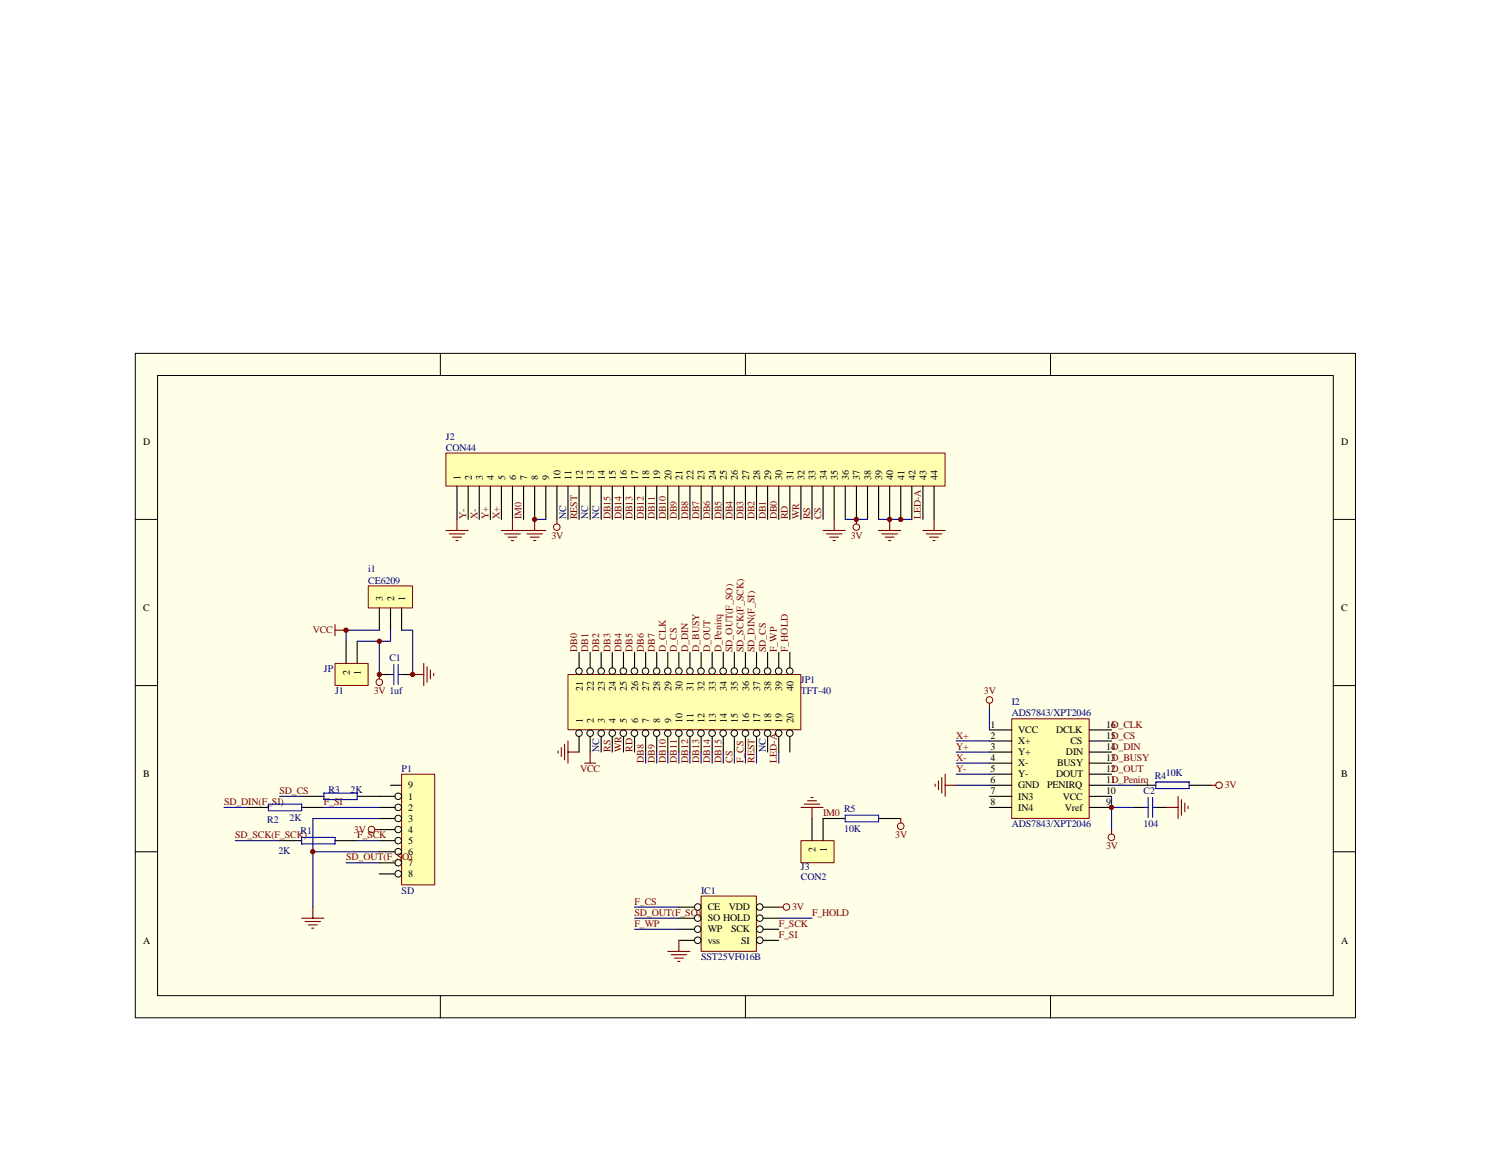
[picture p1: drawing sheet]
<svg xmlns="http://www.w3.org/2000/svg" width="279mm" height="216mm" viewBox="0 0 279 216" stroke-linecap="round" stroke-linejoin="round" font-family="sans-serif">
<path d="M25.3 66.2h228.5v124.4h-228.5z" fill="#ffffe8"/>
<g fill="none" stroke="#000" stroke-width=".19">
<path d="M25.3 66.2h228.5v124.4h-228.5zM29.5 70.3h220.2v116.1h-220.2zM82.5 66.2v4.1M139.6 66.2v4.1M196.7 66.2v4.1M25.3 97.3h4.2M249.7 97.3h4.2M25.3 128.4h4.2M249.7 128.4h4.2M25.3 159.5h4.2M249.7 159.5h4.2M82.5 186.5v4.1"/>
<path d="M139.6 186.5v4.1M196.7 186.5v4.1"/>
</g>
<circle cx="160.4" cy="98.7" r=".61" fill="none" stroke="#800000" stroke-width=".19"/>
<g fill="none" stroke="#800000" stroke-width=".21">
<path d="M160.4 97.3v.8M164.5 99.3h4.2M165.1 100h3M166.6 97.3v2M165.8 100.6h1.6M166.4 101.2h.4M105.1 140v1.6M105.7 139.4v2.9M106.4 138.7v4.2M104.5 140.6v.4M106.4 140.8h2M109.5 142.9h2"/>
<path d="M110.5 140.8v2.1"/>
</g>
<path d="M189.5 134.6h14.5v18.6h-14.5z" fill="#ffffb0"/>
<g fill="none" stroke="#800000" stroke-width=".19">
<path d="M189.5 134.6h14.5v18.6h-14.5z"/>
<circle cx="185.3" cy="131.1" r=".62"/>
<circle cx="208.1" cy="156.8" r=".62"/>
<circle cx="228.3" cy="147" r=".61"/>
</g>
<g fill="none" stroke="#000" stroke-width=".21">
<path d="M185.3 136.7h4.2M185.3 138.7h4.2M204 136.7h4.2M204 138.7h4.2M185.3 140.8h4.2M185.3 142.9h4.2M185.3 145h4.2M185.3 147h4.2M185.3 149.1h4.2M185.3 151.2h4.2M204 140.8h4.2M204 142.9h4.2"/>
<path d="M204 145h4.2M204 147h4.2M204 149.1h4.2M204 151.2h4.2M212.3 147h4.2M212.3 151.2h2.1M216.5 151.2h2M222.7 147h4.1"/>
</g>
<g fill="none" stroke="#800000" stroke-width=".21">
<path d="M185.3 131.7v.8M175.1 146.8v.5M175.7 146.2v1.7M176.4 145.6v2.9M177 145v4.1M177 147h2.1M208.2 155.3v.9M218.5 151.2h2.1M220.6 149.1v4.2M221.2 149.7v3M221.9 150.4v1.6M222.5 151v.4"/>
<path d="M226.8 147h.9"/>
</g>
<path d="M179.1 138.7h6.2M185.3 132.5v4.2M179.1 147h6.2M179.1 140.8h6.2M179.1 142.9h6.2M179.1 145h6.2M208.2 149.1v6.2M208.2 147h4.1M208.2 151.2h4.1" fill="none" stroke="#000080" stroke-width=".21"/>
<path d="M214.4 151.2h.6M215 149.3v3.8M215.8 151.2h.7M215.8 149.3v3.8M216.5 146.4h6.2v1.3h-6.2z" fill="none" stroke="#00f" stroke-width=".21"/>
<path d="M69 109.7h8.3v4.1h-8.3z" fill="#ffffb0"/>
<g fill="none" stroke="#800000" stroke-width=".19">
<path d="M69 109.7h8.3v4.1h-8.3z"/>
<circle cx="71" cy="127.7" r=".62"/>
</g>
<path d="M71 113.9v4.1M73.1 113.9v4.1M75.2 113.9v4.1M71 126.3h2.1M75.2 126.3h2.1" fill="none" stroke="#000" stroke-width=".21"/>
<path d="M71 126.3v.8M77.3 126.3h2.1M79.4 124.2v4.2M80 124.9v2.9M80.6 125.5v1.6M81.2 126.1v.4" fill="none" stroke="#800000" stroke-width=".21"/>
<path d="M73.1 126.3h.6M73.7 124.4v3.8M74.6 126.3h.6M74.6 124.4v3.8" fill="none" stroke="#00f" stroke-width=".21"/>
<path d="M75.2 118h2.1v8.3" fill="none" stroke="#000080" stroke-width=".21"/>
<path d="M75.2 145h6.2v20.7h-6.2z" fill="#ffffb0"/>
<g fill="none" stroke="#800000" stroke-width=".19">
<path d="M75.2 145h6.2v20.7h-6.2z"/>
<circle cx="69.6" cy="155.3" r=".61"/>
</g>
<g fill="none" stroke="#000" stroke-width=".19">
<circle cx="74.6" cy="149.1" r=".61"/>
<circle cx="74.6" cy="159.5" r=".61"/>
<circle cx="74.6" cy="151.2" r=".61"/>
<circle cx="74.6" cy="153.3" r=".61"/>
<circle cx="74.6" cy="155.3" r=".61"/>
<circle cx="74.6" cy="157.4" r=".61"/>
<circle cx="74.6" cy="163.6" r=".62"/>
<circle cx="74.6" cy="161.6" r=".61"/>
</g>
<path d="M71 149.1h3M71 151.2h3M71 153.3h3M71 155.3h3M71 157.4h3M71 159.5h3M73.1 147h2.1M71 161.6h3M71 163.6h3" fill="none" stroke="#000" stroke-width=".21"/>
<path d="M62.7 117v2M62.7 118h2.1M70.2 155.3h.8M56.5 171.9h4.2M57.1 172.6h2.9M57.7 173.2h1.7M58.4 173.8h.4M58.6 169.9v2" fill="none" stroke="#800000" stroke-width=".21"/>
<path d="M62.8 124.2h6.1v4.2h-6.1z" fill="#ffffb0"/>
<path d="M62.7 124.2h6.2v4.2h-6.2z" fill="none" stroke="#800000" stroke-width=".19"/>
<path d="M64.8 120.1v4.1M66.9 120.1v4.1M46.1 151.2h4.2M52.3 157.4h4.2M56.5 149.1h4.2M56.5 151.2h4.2M62.7 157.4h4.2M66.9 149.1h4.1" fill="none" stroke="#000" stroke-width=".21"/>
<g fill="none" stroke="#000080" stroke-width=".21">
<path d="M71 118h-6.2v2.1M73.1 118v2.1h-6.2M71 120.1v6.2M42 151.2h4.1M44 157.4h8.3M52.3 149.1h4.2M58.6 159.5h12.4M60.7 151.2h10.3M66.9 157.4h4.1M71 153.3h-12.4v16.6M120.9 140.8v2.1M123 140.8v2.1"/>
<path d="M125.1 140.8v2.1M127.1 140.8v2.1M129.2 140.8v2.1M131.3 140.8v2.1M133.4 140.8v2.1M135.4 140.8v2.1M137.5 140.8v2.1M139.6 140.8v2.1M64.8 161.6h6.2"/>
</g>
<path d="M50.3 150.6h6.2v1.2h-6.2zM56.5 156.8h6.2v1.2h-6.2zM60.7 148.5h6.2v1.2h-6.2z" fill="none" stroke="#00f" stroke-width=".21"/>
<path d="M131.3 167.8h10.3v10.3h-10.3z" fill="#ffffb0"/>
<g fill="none" stroke="#800000" stroke-width=".19">
<path d="M131.3 167.8h10.3v10.3h-10.3z"/>
<circle cx="147.3" cy="169.8" r=".62"/>
</g>
<g fill="none" stroke="#000" stroke-width=".19">
<circle cx="130.7" cy="174" r=".62"/>
<circle cx="130.7" cy="171.9" r=".62"/>
<circle cx="130.7" cy="176.1" r=".62"/>
<circle cx="130.7" cy="169.8" r=".62"/>
<circle cx="142.3" cy="174" r=".62"/>
<circle cx="142.3" cy="171.9" r=".62"/>
<circle cx="142.3" cy="176.1" r=".62"/>
<circle cx="142.3" cy="169.8" r=".62"/>
</g>
<path d="M127.1 169.9h2.9M127.1 171.9h2.9M127.1 174h2.9M127.1 176.1h2.9M142.9 169.9h2.9M142.9 171.9h2.9M142.9 174h2.9M142.9 176.1h2.9" fill="none" stroke="#000" stroke-width=".21"/>
<path d="M125.1 178.2h4.1M125.7 178.8h2.9M126.3 179.4h1.7M127.1 176.1v2.1M145.8 169.9h.9M126.9 180h.4" fill="none" stroke="#800000" stroke-width=".21"/>
<path d="M118.8 169.9h8.3M118.8 171.9h8.3M118.8 174h8.3M145.8 171.9h6.3" fill="none" stroke="#000080" stroke-width=".21"/>
<path d="M106.4 126.3h43.6v10.4h-43.6z" fill="#ffffb0"/>
<path d="M106.4 126.3h43.6v10.4h-43.6z" fill="none" stroke="#800000" stroke-width=".19"/>
<g fill="none" stroke="#000" stroke-width=".19">
<circle cx="108.4" cy="137.3" r=".61"/>
<circle cx="108.4" cy="125.7" r=".61"/>
<circle cx="110.5" cy="137.3" r=".62"/>
<circle cx="110.5" cy="125.7" r=".62"/>
<circle cx="112.6" cy="137.3" r=".62"/>
<circle cx="112.6" cy="125.7" r=".62"/>
<circle cx="114.7" cy="125.7" r=".62"/>
<circle cx="114.7" cy="137.3" r=".62"/>
<circle cx="116.7" cy="125.7" r=".62"/>
<circle cx="116.7" cy="137.3" r=".62"/>
<circle cx="118.8" cy="125.7" r=".62"/>
<circle cx="118.8" cy="137.3" r=".62"/>
<circle cx="120.9" cy="137.3" r=".62"/>
<circle cx="120.9" cy="125.7" r=".62"/>
<circle cx="123" cy="125.7" r=".61"/>
<circle cx="123" cy="137.3" r=".61"/>
<circle cx="125" cy="125.7" r=".62"/>
<circle cx="125" cy="137.3" r=".62"/>
<circle cx="127.1" cy="125.7" r=".62"/>
<circle cx="127.1" cy="137.3" r=".62"/>
<circle cx="129.2" cy="125.7" r=".62"/>
<circle cx="129.2" cy="137.3" r=".62"/>
<circle cx="131.3" cy="137.3" r=".62"/>
<circle cx="131.3" cy="125.7" r=".62"/>
<circle cx="133.3" cy="125.7" r=".62"/>
<circle cx="133.3" cy="137.3" r=".62"/>
<circle cx="135.4" cy="137.3" r=".62"/>
<circle cx="135.4" cy="125.7" r=".62"/>
<circle cx="137.5" cy="137.3" r=".61"/>
<circle cx="137.5" cy="125.7" r=".61"/>
<circle cx="139.6" cy="137.3" r=".62"/>
<circle cx="139.6" cy="125.7" r=".62"/>
<circle cx="141.7" cy="137.3" r=".62"/>
<circle cx="141.7" cy="125.7" r=".62"/>
<circle cx="143.7" cy="137.3" r=".62"/>
<circle cx="143.7" cy="125.7" r=".62"/>
<circle cx="145.8" cy="137.3" r=".62"/>
<circle cx="145.8" cy="125.7" r=".62"/>
<circle cx="147.9" cy="137.3" r=".62"/>
<circle cx="147.9" cy="125.7" r=".62"/>
</g>
<g fill="none" stroke="#000" stroke-width=".21">
<path d="M108.4 122.2v2.9M108.4 137.9v2.9M110.5 122.2v2.9M110.5 137.9v2.9M112.6 122.2v2.9M112.6 137.9v2.9M114.7 122.2v2.9M114.7 137.9v2.9M116.8 122.2v2.9M116.8 137.9v2.9M118.8 122.2v2.9M118.8 137.9v2.9"/>
<path d="M120.9 122.2v2.9M120.9 137.9v2.9M123 122.2v2.9M123 137.9v2.9M125.1 122.2v2.9M125.1 137.9v2.9M127.1 122.2v2.9M127.1 137.9v2.9M129.2 122.2v2.9M129.2 137.9v2.9M131.3 122.2v2.9M131.3 137.9v2.9"/>
<path d="M133.4 122.2v2.9M133.4 137.9v2.9M135.4 122.2v2.9M135.4 137.9v2.9M137.5 122.2v2.9M137.5 137.9v2.9M139.6 122.2v2.9M139.6 137.9v2.9M141.7 122.2v2.9M141.7 137.9v2.9M143.7 122.2v2.9M143.7 137.9v2.9"/>
<path d="M145.8 122.2v2.9M145.8 137.9v2.9M147.9 122.2v2.9M147.9 137.9v2.9"/>
</g>
<path d="M141.7 140.8v2.1M145.8 140.8v2.1" fill="none" stroke="#000080" stroke-width=".21"/>
<g fill="#800000" stroke="#800000" stroke-width=".19">
<circle cx="208.1" cy="151.2" r=".41"/>
<circle cx="58.6" cy="159.5" r=".41"/>
<circle cx="71" cy="126.3" r=".4"/>
<circle cx="77.3" cy="126.3" r=".41"/>
<circle cx="64.8" cy="118" r=".41"/>
<circle cx="71" cy="120.1" r=".4"/>
</g>
<path d="M83.5 84.9h93.5v6.1h-93.5z" fill="#ffffb0"/>
<g fill="none" stroke="#800000" stroke-width=".19">
<path d="M83.5 84.8h93.5v6.2h-93.5z"/>
<circle cx="168.7" cy="154.7" r=".62"/>
</g>
<g fill="none" stroke="#000" stroke-width=".21">
<path d="M85.6 91v6.3M87.7 91v6.3M89.7 91v6.3M91.8 91v6.3M93.9 91v6.3M96 91v6.3M98 91v6.3M100.1 91v6.3M102.2 91v6.3M104.3 91v6.3M106.4 91v6.3M108.4 91v6.3"/>
<path d="M110.5 91v6.3M112.6 91v6.3M114.7 91v6.3M116.8 91v6.3M118.8 91v6.3M120.9 91v6.3M123 91v6.3M125.1 91v6.3M127.1 91v6.3M129.2 91v6.3M131.3 91v6.3M133.4 91v6.3"/>
<path d="M135.4 91v6.3M137.5 91v6.3M139.6 91v6.3M141.7 91v6.3M143.7 91v6.3M145.8 91v6.3M147.9 91v6.3M150 91v6.3M152.1 91v6.3M154.1 91v6.3M156.2 91v6.3M158.3 91v6.3"/>
<path d="M160.4 91v6.3M162.5 91v6.3M164.5 91v6.3M166.6 91v6.3M168.7 91v6.3M170.8 91v6.3M172.8 91v6.3M174.9 91v6.3M154.1 153.3h4.2M164.5 153.3h4.2"/>
</g>
<g fill="none" stroke="#800000" stroke-width=".21">
<path d="M83.5 99.3h4.2M84.1 100h2.9M85.6 97.3v2M93.9 99.3h8.3M94.5 100h2.9M96 97.3v2M98.7 100h2.9M100.1 97.3v2M154.1 99.3h4.2M154.8 100h2.9M156.2 97.3v2M172.8 99.3h4.2"/>
<path d="M173.5 100h2.9M174.9 97.3v2M84.8 100.6h1.6M85.4 101.2h.4M95.1 100.6h1.7M95.8 101.2h.4M99.3 100.6h1.7M99.9 101.2h.4M155.4 100.6h1.6M156 101.2h.4M174.1 100.6h1.6M174.7 101.2h.4"/>
<path d="M168.7 153.3v.8"/>
</g>
<path d="M158.3 97.3h4.2M164.5 97.3h6.3" fill="none" stroke="#000080" stroke-width=".21"/>
<path d="M158.3 152.7h6.2v1.2h-6.2z" fill="none" stroke="#00f" stroke-width=".21"/>
<path d="M150 157.4h6.2v4.1h-6.2z" fill="#ffffb0"/>
<g fill="none" stroke="#800000" stroke-width=".19">
<path d="M150 157.4h6.2v4.1h-6.2z"/>
<circle cx="104.3" cy="98.7" r=".61"/>
</g>
<path d="M152.1 153.3v4.1M154.1 153.3v4.1" fill="none" stroke="#000" stroke-width=".21"/>
<path d="M104.3 97.3v.8M150 151.2h4.1M150.6 150.6h2.9M151.2 149.9h1.7M151.8 149.3h.5M152.1 151.2v2.1" fill="none" stroke="#800000" stroke-width=".21"/>
<path d="M100.1 97.3h2.1" fill="none" stroke="#000080" stroke-width=".21"/>
<g fill="#800000" stroke="#800000" stroke-width=".19">
<circle cx="100.1" cy="97.3" r=".4"/>
<circle cx="160.4" cy="97.3" r=".4"/>
<circle cx="166.6" cy="97.3" r=".41"/>
<circle cx="168.7" cy="97.3" r=".41"/>
</g>
<g font-size="1.9">
<text x="26.8" y="83.4">D</text>
<text x="251.1" y="83.4">D</text>
<text x="86.3" y="89.8" transform="rotate(-90 86.3 89.8)">1</text>
<text x="88.3" y="89.8" transform="rotate(-90 88.3 89.8)">2</text>
<text x="90.4" y="89.8" transform="rotate(-90 90.4 89.8)">3</text>
<text x="92.5" y="89.8" transform="rotate(-90 92.5 89.8)">4</text>
<text x="94.6" y="89.8" transform="rotate(-90 94.6 89.8)">5</text>
<text x="96.6" y="89.8" transform="rotate(-90 96.6 89.8)">6</text>
<text x="98.7" y="89.8" transform="rotate(-90 98.7 89.8)">7</text>
<text x="100.8" y="89.8" transform="rotate(-90 100.8 89.8)">8</text>
<text x="102.9" y="89.8" transform="rotate(-90 102.9 89.8)">9</text>
<text x="105" y="89.8" transform="rotate(-90 105 89.8)">10</text>
<text x="107" y="89.8" transform="rotate(-90 107 89.8)">11</text>
<text x="109.1" y="89.8" transform="rotate(-90 109.1 89.8)">12</text>
<text x="111.2" y="89.8" transform="rotate(-90 111.2 89.8)">13</text>
<text x="113.3" y="89.8" transform="rotate(-90 113.3 89.8)">14</text>
<text x="115.3" y="89.8" transform="rotate(-90 115.3 89.8)">15</text>
<text x="117.4" y="89.8" transform="rotate(-90 117.4 89.8)">16</text>
<text x="119.5" y="89.8" transform="rotate(-90 119.5 89.8)">17</text>
<text x="121.6" y="89.8" transform="rotate(-90 121.6 89.8)">18</text>
<text x="123.7" y="89.8" transform="rotate(-90 123.7 89.8)">19</text>
<text x="125.7" y="89.8" transform="rotate(-90 125.7 89.8)">20</text>
<text x="127.8" y="89.8" transform="rotate(-90 127.8 89.8)">21</text>
<text x="129.9" y="89.8" transform="rotate(-90 129.9 89.8)">22</text>
<text x="132" y="89.8" transform="rotate(-90 132 89.8)">23</text>
<text x="134" y="89.8" transform="rotate(-90 134 89.8)">24</text>
<text x="136.1" y="89.8" transform="rotate(-90 136.1 89.8)">25</text>
<text x="138.2" y="89.8" transform="rotate(-90 138.2 89.8)">26</text>
<text x="140.3" y="89.8" transform="rotate(-90 140.3 89.8)">27</text>
<text x="142.3" y="89.8" transform="rotate(-90 142.3 89.8)">28</text>
<text x="144.4" y="89.8" transform="rotate(-90 144.4 89.8)">29</text>
<text x="146.5" y="89.8" transform="rotate(-90 146.5 89.8)">30</text>
<text x="148.6" y="89.8" transform="rotate(-90 148.6 89.8)">31</text>
<text x="150.7" y="89.8" transform="rotate(-90 150.7 89.8)">32</text>
<text x="152.7" y="89.8" transform="rotate(-90 152.7 89.8)">33</text>
<text x="154.8" y="89.8" transform="rotate(-90 154.8 89.8)">34</text>
<text x="156.9" y="89.8" transform="rotate(-90 156.9 89.8)">35</text>
<text x="159" y="89.8" transform="rotate(-90 159 89.8)">36</text>
<text x="161" y="89.8" transform="rotate(-90 161 89.8)">37</text>
<text x="163.1" y="89.8" transform="rotate(-90 163.1 89.8)">38</text>
<text x="165.2" y="89.8" transform="rotate(-90 165.2 89.8)">39</text>
<text x="167.3" y="89.8" transform="rotate(-90 167.3 89.8)">40</text>
<text x="169.4" y="89.8" transform="rotate(-90 169.4 89.8)">41</text>
<text x="171.4" y="89.8" transform="rotate(-90 171.4 89.8)">42</text>
<text x="173.5" y="89.8" transform="rotate(-90 173.5 89.8)">43</text>
<text x="175.6" y="89.8" transform="rotate(-90 175.6 89.8)">44</text>
<text x="71.7" y="112.6" transform="rotate(-90 71.7 112.6)">3</text>
<text x="73.8" y="112.6" transform="rotate(-90 73.8 112.6)">2</text>
<text x="75.9" y="112.6" transform="rotate(-90 75.9 112.6)">1</text>
<text x="26.8" y="114.4">C</text>
<text x="251.1" y="114.4">C</text>
<text x="65.5" y="126.3" transform="rotate(-90 65.5 126.3)">2</text>
<text x="67.6" y="126.3" transform="rotate(-90 67.6 126.3)">1</text>
<text x="109.1" y="129.4" transform="rotate(-90 109.1 129.4)">21</text>
<text x="111.2" y="129.4" transform="rotate(-90 111.2 129.4)">22</text>
<text x="113.3" y="129.4" transform="rotate(-90 113.3 129.4)">23</text>
<text x="115.3" y="129.4" transform="rotate(-90 115.3 129.4)">24</text>
<text x="117.4" y="129.4" transform="rotate(-90 117.4 129.4)">25</text>
<text x="119.5" y="129.4" transform="rotate(-90 119.5 129.4)">26</text>
<text x="121.6" y="129.4" transform="rotate(-90 121.6 129.4)">27</text>
<text x="123.7" y="129.4" transform="rotate(-90 123.7 129.4)">28</text>
<text x="125.7" y="129.4" transform="rotate(-90 125.7 129.4)">29</text>
<text x="127.8" y="129.4" transform="rotate(-90 127.8 129.4)">30</text>
<text x="129.9" y="129.4" transform="rotate(-90 129.9 129.4)">31</text>
<text x="132" y="129.4" transform="rotate(-90 132 129.4)">32</text>
<text x="134" y="129.4" transform="rotate(-90 134 129.4)">33</text>
<text x="136.1" y="129.4" transform="rotate(-90 136.1 129.4)">34</text>
<text x="138.2" y="129.4" transform="rotate(-90 138.2 129.4)">35</text>
<text x="140.3" y="129.4" transform="rotate(-90 140.3 129.4)">36</text>
<text x="142.3" y="129.4" transform="rotate(-90 142.3 129.4)">37</text>
<text x="144.4" y="129.4" transform="rotate(-90 144.4 129.4)">38</text>
<text x="146.5" y="129.4" transform="rotate(-90 146.5 129.4)">39</text>
<text x="148.6" y="129.4" transform="rotate(-90 148.6 129.4)">40</text>
<text x="109.1" y="135.4" transform="rotate(-90 109.1 135.4)">1</text>
<text x="111.2" y="135.4" transform="rotate(-90 111.2 135.4)">2</text>
<text x="113.3" y="135.4" transform="rotate(-90 113.3 135.4)">3</text>
<text x="115.3" y="135.4" transform="rotate(-90 115.3 135.4)">4</text>
<text x="117.4" y="135.4" transform="rotate(-90 117.4 135.4)">5</text>
<text x="119.5" y="135.4" transform="rotate(-90 119.5 135.4)">6</text>
<text x="121.6" y="135.4" transform="rotate(-90 121.6 135.4)">7</text>
<text x="123.7" y="135.4" transform="rotate(-90 123.7 135.4)">8</text>
<text x="125.7" y="135.4" transform="rotate(-90 125.7 135.4)">9</text>
<text x="127.8" y="135.4" transform="rotate(-90 127.8 135.4)">10</text>
<text x="129.9" y="135.4" transform="rotate(-90 129.9 135.4)">11</text>
<text x="132" y="135.4" transform="rotate(-90 132 135.4)">12</text>
<text x="134" y="135.4" transform="rotate(-90 134 135.4)">13</text>
<text x="136.1" y="135.4" transform="rotate(-90 136.1 135.4)">14</text>
<text x="138.2" y="135.4" transform="rotate(-90 138.2 135.4)">15</text>
<text x="140.3" y="135.4" transform="rotate(-90 140.3 135.4)">16</text>
<text x="142.3" y="135.4" transform="rotate(-90 142.3 135.4)">17</text>
<text x="144.4" y="135.4" transform="rotate(-90 144.4 135.4)">18</text>
<text x="146.5" y="135.4" transform="rotate(-90 146.5 135.4)">19</text>
<text x="148.6" y="135.4" transform="rotate(-90 148.6 135.4)">20</text>
<text x="185.5" y="136.2">1</text>
<text x="190.7" y="137.3">VCC</text>
<text x="197.8" y="137.3">DCLK</text>
<text x="207.1" y="136.2">16D_CLK</text>
<text x="185.5" y="138.3">2</text>
<text x="185.5" y="140.4">3</text>
<text x="185.5" y="142.5">4</text>
<text x="190.7" y="139.3">X+</text>
<text x="190.7" y="141.4">Y+</text>
<text x="190.7" y="143.5">X-</text>
<text x="198" y="143.5">BUSY</text>
<text x="199.6" y="141.4">DIN</text>
<text x="200.5" y="139.3">CS</text>
<text x="207.1" y="138.3">15D_CS</text>
<text x="207.1" y="140.4">14D_DIN</text>
<text x="207.1" y="142.5">13D_BUSY</text>
<text x="26.8" y="145.6">B</text>
<text x="76.5" y="149.7">1</text>
<text x="76.5" y="147.6">9</text>
<text x="185.5" y="144.5">5</text>
<text x="185.5" y="146.6">6</text>
<text x="185.5" y="148.7">7</text>
<text x="190.7" y="145.6">Y-</text>
<text x="190.7" y="147.6">GND</text>
<text x="190.7" y="149.7">IN3</text>
<text x="196.1" y="147.6">PENIRQ</text>
<text x="197.8" y="145.6">DOUT</text>
<text x="199" y="149.7">VCC</text>
<text x="207.1" y="146.6">11D_Penirq</text>
<text x="207.1" y="148.7">10</text>
<text x="207.1" y="144.5">12D_OUT</text>
<text x="251.1" y="145.6">B</text>
<text x="76.5" y="151.8">2</text>
<text x="76.5" y="153.9">3</text>
<text x="76.5" y="155.9">4</text>
<text x="185.5" y="150.7">8</text>
<text x="190.7" y="151.8">IN4</text>
<text x="199.4" y="151.8">Vref</text>
<text x="207.1" y="150.7">9</text>
<text x="76.5" y="158">5</text>
<text x="76.5" y="160.1">6</text>
<text x="152.7" y="159.5" transform="rotate(-90 152.7 159.5)">2</text>
<text x="154.8" y="159.5" transform="rotate(-90 154.8 159.5)">1</text>
<text x="76.5" y="162.2">7</text>
<text x="76.5" y="164.2">8</text>
<text x="132.5" y="170.5">CE</text>
<text x="132.5" y="172.5">SO HOLD</text>
<text x="136.5" y="170.5">VDD</text>
<text x="26.8" y="176.7">A</text>
<text x="132.5" y="174.6">WP</text>
<text x="132.5" y="176.7">vss</text>
<text x="136.9" y="174.6">SCK</text>
<text x="138.8" y="176.7">SI</text>
<text x="251.1" y="176.7">A</text>
</g>
<g font-size="1.9" fill="#000080">
<text x="83.5" y="82.3">J2</text>
<text x="83.5" y="84.4">CON44</text>
<text x="106" y="97.3" transform="rotate(-90 106 97.3)">NC</text>
<text x="110.2" y="97.3" transform="rotate(-90 110.2 97.3)">NC</text>
<text x="112.2" y="97.3" transform="rotate(-90 112.2 97.3)">NC</text>
<text x="69" y="107.2">i1</text>
<text x="69" y="109.3">CE6209</text>
<text x="60.7" y="125.9">JP</text>
<text x="72.9" y="123.8">C1</text>
<text x="62.7" y="130">J1</text>
<text x="150" y="127.9">JP1</text>
<text x="150" y="130">TFT-40</text>
<text x="189.5" y="132.1">I2</text>
<text x="189.5" y="134.2">ADS7843/XPT2046</text>
<text x="112.2" y="140.8" transform="rotate(-90 112.2 140.8)">NC</text>
<text x="143.4" y="140.8" transform="rotate(-90 143.4 140.8)">NC</text>
<text x="61.5" y="148.5">R3</text>
<text x="65.6" y="148.5">2K</text>
<text x="75.2" y="144.5">P1</text>
<text x="214.2" y="148.7">C2</text>
<text x="216.3" y="145.8">R410K</text>
<text x="50.1" y="154.1">R2</text>
<text x="54.2" y="153.6">2K</text>
<text x="158.1" y="152">R5</text>
<text x="158.1" y="155.7">10K</text>
<text x="189.5" y="154.9">ADS7843/XPT2046</text>
<text x="214.2" y="154.9">104</text>
<text x="52.1" y="159.9">2K</text>
<text x="56.3" y="156.1">R1</text>
<text x="75.2" y="167.3">SD</text>
<text x="131.3" y="167.3">IC1</text>
<text x="150" y="163">J3</text>
<text x="150" y="164.8">CON2</text>
<text x="131.3" y="179.8">SST25VF016B</text>
</g>
<g font-size="1.9" fill="#800000">
<text x="87.3" y="97.3" transform="rotate(-90 87.3 97.3)">Y-</text>
<text x="89.4" y="97.3" transform="rotate(-90 89.4 97.3)">X-</text>
<text x="91.5" y="97.3" transform="rotate(-90 91.5 97.3)">Y+</text>
<text x="93.5" y="97.3" transform="rotate(-90 93.5 97.3)">X+</text>
<text x="97.7" y="97.3" transform="rotate(-90 97.7 97.3)">IM0</text>
<text x="103.3" y="101">3V</text>
<text x="108.1" y="97.3" transform="rotate(-90 108.1 97.3)">REST</text>
<text x="114.3" y="97.3" transform="rotate(-90 114.3 97.3)">DB15</text>
<text x="116.4" y="97.3" transform="rotate(-90 116.4 97.3)">DB14</text>
<text x="118.5" y="97.3" transform="rotate(-90 118.5 97.3)">DB13</text>
<text x="120.5" y="97.3" transform="rotate(-90 120.5 97.3)">DB12</text>
<text x="122.6" y="97.3" transform="rotate(-90 122.6 97.3)">DB11</text>
<text x="124.7" y="97.3" transform="rotate(-90 124.7 97.3)">DB10</text>
<text x="126.8" y="97.3" transform="rotate(-90 126.8 97.3)">DB9</text>
<text x="128.8" y="97.3" transform="rotate(-90 128.8 97.3)">DB8</text>
<text x="130.9" y="97.3" transform="rotate(-90 130.9 97.3)">DB7</text>
<text x="133" y="97.3" transform="rotate(-90 133 97.3)">DB6</text>
<text x="135.1" y="97.3" transform="rotate(-90 135.1 97.3)">DB5</text>
<text x="137.2" y="97.3" transform="rotate(-90 137.2 97.3)">DB4</text>
<text x="139.2" y="97.3" transform="rotate(-90 139.2 97.3)">DB3</text>
<text x="141.3" y="97.3" transform="rotate(-90 141.3 97.3)">DB2</text>
<text x="143.4" y="97.3" transform="rotate(-90 143.4 97.3)">DB1</text>
<text x="145.5" y="97.3" transform="rotate(-90 145.5 97.3)">DB0</text>
<text x="147.6" y="97.3" transform="rotate(-90 147.6 97.3)">RD</text>
<text x="149.6" y="97.3" transform="rotate(-90 149.6 97.3)">WR</text>
<text x="151.7" y="97.3" transform="rotate(-90 151.7 97.3)">RS</text>
<text x="153.8" y="97.3" transform="rotate(-90 153.8 97.3)">CS</text>
<text x="159.3" y="101">3V</text>
<text x="172.5" y="97.3" transform="rotate(-90 172.5 97.3)">LED-A</text>
<text x="58.6" y="118.6">VCC</text>
<text x="108.1" y="122.2" transform="rotate(-90 108.1 122.2)">DB0</text>
<text x="110.2" y="122.2" transform="rotate(-90 110.2 122.2)">DB1</text>
<text x="112.2" y="122.2" transform="rotate(-90 112.2 122.2)">DB2</text>
<text x="114.3" y="122.2" transform="rotate(-90 114.3 122.2)">DB3</text>
<text x="116.4" y="122.2" transform="rotate(-90 116.4 122.2)">DB4</text>
<text x="118.5" y="122.2" transform="rotate(-90 118.5 122.2)">DB5</text>
<text x="120.5" y="122.2" transform="rotate(-90 120.5 122.2)">DB6</text>
<text x="122.6" y="122.2" transform="rotate(-90 122.6 122.2)">DB7</text>
<text x="124.7" y="122.2" transform="rotate(-90 124.7 122.2)">D_CLK</text>
<text x="126.8" y="122.2" transform="rotate(-90 126.8 122.2)">D_CS</text>
<text x="128.8" y="122.2" transform="rotate(-90 128.8 122.2)">D_DIN</text>
<text x="130.9" y="122.2" transform="rotate(-90 130.9 122.2)">D_BUSY</text>
<text x="133" y="122.2" transform="rotate(-90 133 122.2)">D_OUT</text>
<text x="135.1" y="122.2" transform="rotate(-90 135.1 122.2)">D_Penirq</text>
<text x="137.2" y="122.2" transform="rotate(-90 137.2 122.2)">SD_OUT(F_SO)</text>
<text x="139.2" y="122.2" transform="rotate(-90 139.2 122.2)">SD_SCK(F_SCK)</text>
<text x="141.3" y="122.2" transform="rotate(-90 141.3 122.2)">SD_DIN(F_SI)</text>
<text x="143.4" y="122.2" transform="rotate(-90 143.4 122.2)">SD_CS</text>
<text x="145.5" y="122.2" transform="rotate(-90 145.5 122.2)">F_WP</text>
<text x="147.6" y="122.2" transform="rotate(-90 147.6 122.2)">F_HOLD</text>
<text x="70" y="130">3V 1uf</text>
<text x="184.3" y="130">3V</text>
<text x="114.3" y="140.8" transform="rotate(-90 114.3 140.8)">RS</text>
<text x="116.4" y="140.8" transform="rotate(-90 116.4 140.8)">WR</text>
<text x="118.5" y="140.8" transform="rotate(-90 118.5 140.8)">RD</text>
<text x="120.5" y="142.9" transform="rotate(-90 120.5 142.9)">DB8</text>
<text x="122.6" y="142.9" transform="rotate(-90 122.6 142.9)">DB9</text>
<text x="124.7" y="142.9" transform="rotate(-90 124.7 142.9)">DB10</text>
<text x="126.8" y="142.9" transform="rotate(-90 126.8 142.9)">DB11</text>
<text x="128.8" y="142.9" transform="rotate(-90 128.8 142.9)">DB12</text>
<text x="130.9" y="142.9" transform="rotate(-90 130.9 142.9)">DB13</text>
<text x="133" y="142.9" transform="rotate(-90 133 142.9)">DB14</text>
<text x="135.1" y="142.9" transform="rotate(-90 135.1 142.9)">DB15</text>
<text x="137.2" y="142.9" transform="rotate(-90 137.2 142.9)">CS</text>
<text x="139.2" y="142.9" transform="rotate(-90 139.2 142.9)">F_CS</text>
<text x="141.3" y="142.9" transform="rotate(-90 141.3 142.9)">REST</text>
<text x="145.5" y="142.9" transform="rotate(-90 145.5 142.9)">LED-A</text>
<text x="179.1" y="142.5">X-</text>
<text x="179.1" y="140.4">Y+</text>
<text x="179.1" y="138.3">X+</text>
<text x="52.3" y="148.7">SD_CS</text>
<text x="108.6" y="144.5">VCC</text>
<text x="179.1" y="144.5">Y-</text>
<text x="229.3" y="147.6">3V</text>
<text x="42" y="150.7">SD_DIN(F_SI)</text>
<text x="60.7" y="150.7">F_SI</text>
<text x="66.3" y="155.9">3V</text>
<text x="154.1" y="152.8">IM0</text>
<text x="44" y="157">SD_SCK(F_SCK)</text>
<text x="64.8" y="161.1">SD_OUT(F_SO)</text>
<text x="66.9" y="157">F_SCK</text>
<text x="167.6" y="157">3V</text>
<text x="207.1" y="159">3V</text>
<text x="118.8" y="169.4">F_CS</text>
<text x="118.8" y="173.6">F_WP</text>
<text x="118.8" y="171.5">SD_OUT(F_SO)</text>
<text x="145.8" y="173.6">F_SCK</text>
<text x="148.3" y="170.5">3V</text>
<text x="152.1" y="171.5">F_HOLD</text>
<text x="145.8" y="175.6">F_SI</text>
</g>
</svg>
